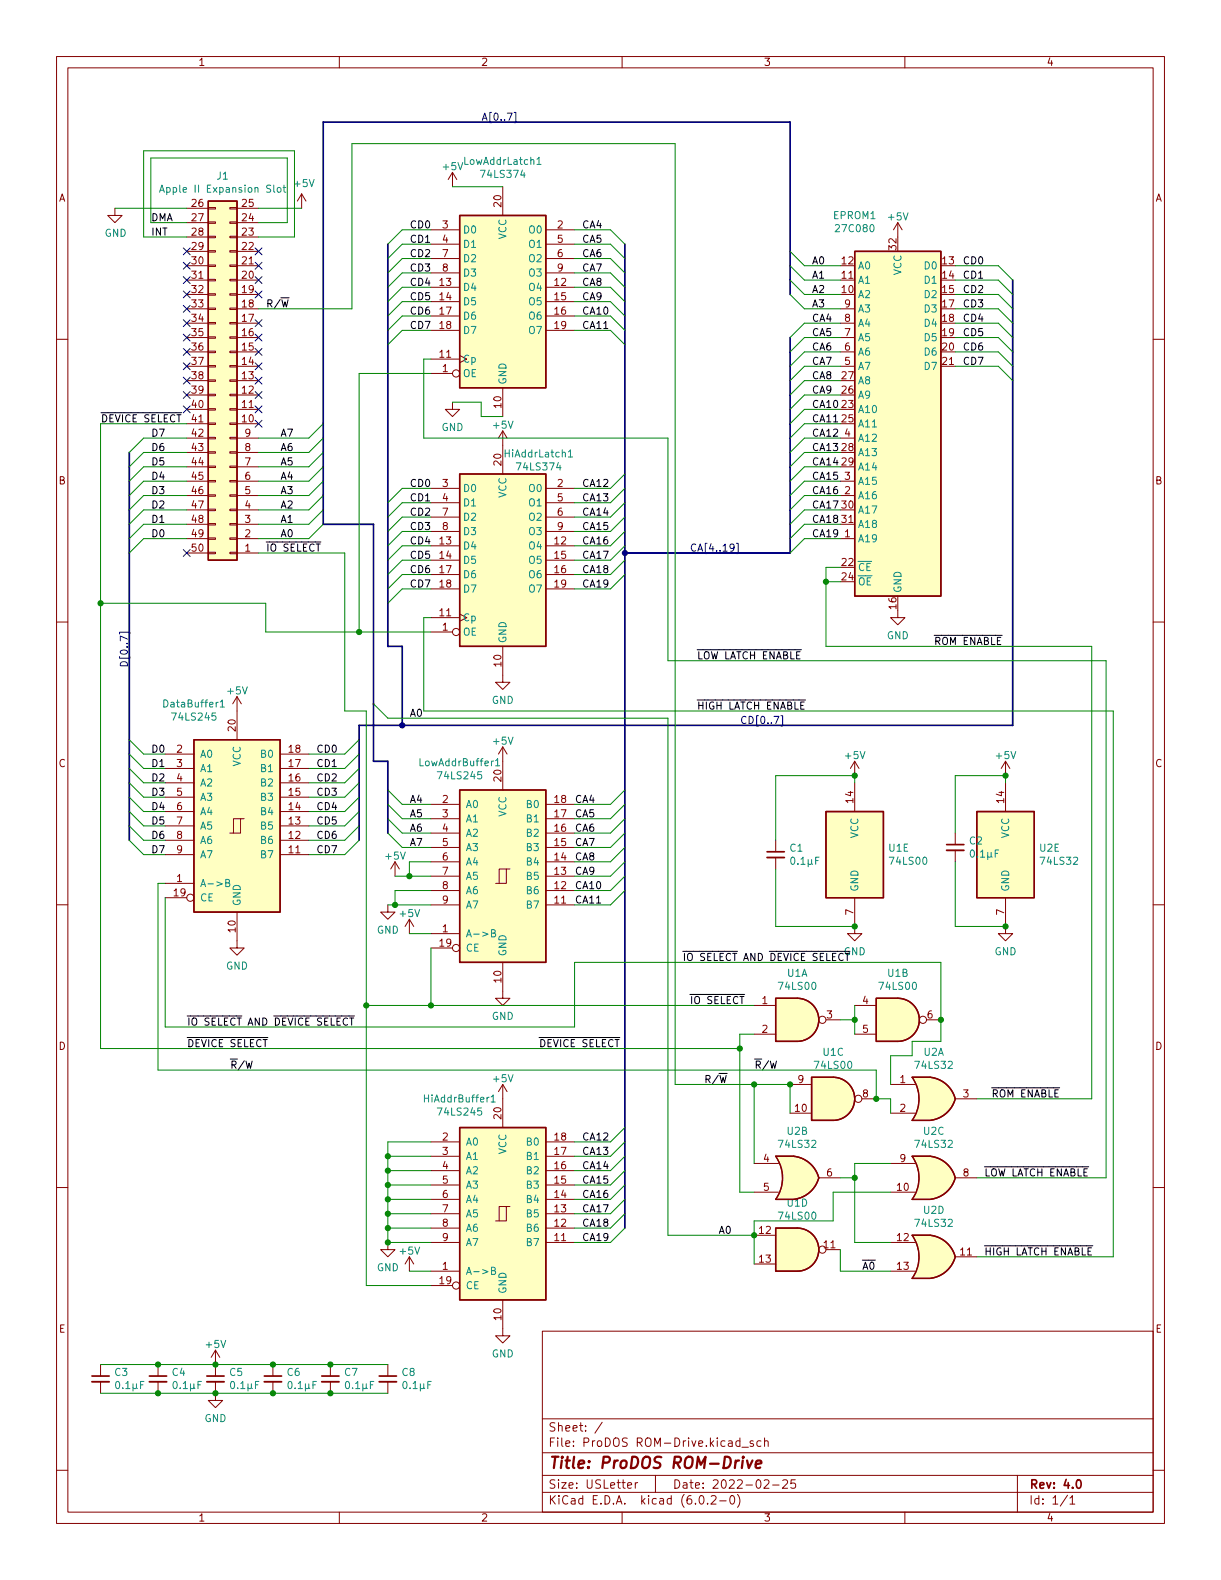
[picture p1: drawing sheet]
<svg xmlns="http://www.w3.org/2000/svg" width="216mm" height="279mm" viewBox="0 0 216 279" stroke-linecap="round" stroke-linejoin="round" font-family="sans-serif">
<g fill="none" stroke="#840000" stroke-width=".18">
<path d="M10 10h195.9v259.4h-195.9zM12 12h191.9v255.4h-191.9zM60 10v2M110 10v2M160 10v2M20.3 36.8v1.3h1.3l-1.3 1.3-1.3-1.3h1.3M33 39.4h3.8M33 36.8h3.8M36.8 36.7h1.3v.3h-1.3zM36.8 39.2h1.3v.3h-1.3zM40.6 36.7h1.3v.3h-1.3zM40.6 39.2h1.3v.3h-1.3z"/>
<path d="M41.9 39.4h3.8M41.9 36.8h3.8M53.3 34.3l-.7 1.3M53.3 34.3v2.5M53.3 34.3l.8 1.3M80 30.5l-.8 1.3M80 30.5v2.5M80 30.5l.8 1.3M88.9 33v5.1M158.7 39.4l-.7 1.2M158.7 39.4v2.5M158.7 39.4l.8 1.2"/>
<path d="M10 60h2M33 59.7h3.8M33 57.2h3.8M33 54.6h3.8M33 52.1h3.8M33 49.5h3.8M33 47h3.8M33 44.5h3.8M33 41.9h3.8M36.8 41.8h1.3v.2h-1.3zM36.8 44.3h1.3v.3h-1.3zM36.8 46.9h1.3v.2h-1.3z"/>
<path d="M36.8 49.4h1.3v.3h-1.3zM36.8 51.9h1.3v.3h-1.3zM36.8 54.5h1.3v.2h-1.3zM36.8 57h1.3v.3h-1.3zM36.8 59.6h1.3v.2h-1.3zM40.6 41.8h1.3v.2h-1.3zM40.6 44.3h1.3v.3h-1.3zM40.6 46.9h1.3v.2h-1.3zM40.6 49.4h1.3v.3h-1.3zM40.6 51.9h1.3v.3h-1.3zM40.6 54.5h1.3v.2h-1.3zM40.6 57h1.3v.3h-1.3z"/>
<path d="M40.6 59.6h1.3v.2h-1.3zM41.9 59.7h3.8M41.9 57.2h3.8M41.9 54.6h3.8M41.9 52.1h3.8M41.9 49.5h3.8M41.9 47h3.8M41.9 44.5h3.8M41.9 41.9h3.8M76.2 50.8h5.1M76.2 53.3h5.1M76.2 55.9h5.1"/>
<path d="M76.2 58.4h5.1M76.2 40.6h5.1M76.2 43.2h5.1M76.2 45.7h5.1M76.2 48.3h5.1M96.5 50.8h5.1M96.5 53.3h5.1M96.5 55.9h5.1M96.5 58.4h5.1M96.5 40.6h5.1M96.5 43.2h5.1M96.5 45.7h5.1"/>
<path d="M96.5 48.3h5.1M148.6 59.7h2.5M148.6 57.2h2.5M148.6 54.6h2.5M148.6 49.5h2.5M203.9 60h2M33 74.9h3.8M33 72.4h3.8M33 69.9h3.8M33 67.3h3.8M33 64.8h3.8M33 62.2h3.8"/>
<path d="M33 77.5h3.8M36.8 62.1h1.3v.3h-1.3zM36.8 64.6h1.3v.3h-1.3zM36.8 67.2h1.3v.2h-1.3zM36.8 69.7h1.3v.3h-1.3zM36.8 72.3h1.3v.2h-1.3zM36.8 74.8h1.3v.3h-1.3zM36.8 77.3h1.3v.3h-1.3zM36.8 79.9h1.3v.2h-1.3zM40.6 62.1h1.3v.3h-1.3zM40.6 64.6h1.3v.3h-1.3zM40.6 67.2h1.3v.2h-1.3z"/>
<path d="M40.6 69.7h1.3v.3h-1.3zM40.6 72.3h1.3v.2h-1.3zM40.6 74.8h1.3v.3h-1.3zM40.6 77.3h1.3v.3h-1.3zM40.6 79.9h1.3v.2h-1.3zM41.9 74.9h3.8M41.9 72.4h3.8M41.9 69.9h3.8M41.9 67.3h3.8M41.9 64.8h3.8M41.9 62.2h3.8M41.9 77.5h3.8"/>
<path d="M76.2 66h3.8M76.2 63.5h5.1M80 71.1v1.3h1.3l-1.3 1.3-1.3-1.3h1.3M88.9 76.2l-.8 1.3M88.9 68.6v5.1M88.9 76.2v7.6M88.9 76.2l.8 1.3M148.6 64.8h2.5M148.6 62.2h2.5M148.6 77.5h2.5M166.4 64.8h2.5M33 97.8h3.8"/>
<path d="M33 95.3h3.8M33 92.7h3.8M33 90.2h3.8M33 80h3.8M33 82.6h3.8M33 85.1h3.8M33 87.6h3.8M36.8 82.4h1.3v.3h-1.3zM36.8 85h1.3v.2h-1.3zM36.8 87.5h1.3v.3h-1.3zM36.8 90h1.3v.3h-1.3zM36.8 92.6h1.3v.2h-1.3z"/>
<path d="M36.8 95.1h1.3v.3h-1.3zM36.8 97.7h1.3v.2h-1.3zM40.6 82.4h1.3v.3h-1.3zM40.6 85h1.3v.2h-1.3zM40.6 87.5h1.3v.3h-1.3zM40.6 90h1.3v.3h-1.3zM40.6 92.6h1.3v.2h-1.3zM40.6 95.1h1.3v.3h-1.3zM40.6 97.7h1.3v.2h-1.3zM41.9 97.8h3.8M41.9 95.3h3.8M41.9 92.7h3.8"/>
<path d="M41.9 90.2h3.8M41.9 80h3.8M41.9 82.6h3.8M41.9 85.1h3.8M41.9 87.6h3.8M76.2 96.5h5.1M76.2 99.1h5.1M76.2 86.4h5.1M76.2 88.9h5.1M76.2 91.4h5.1M76.2 94h5.1M96.5 96.5h5.1"/>
<path d="M96.5 99.1h5.1M96.5 86.4h5.1M96.5 88.9h5.1M96.5 91.4h5.1M96.5 94h5.1M148.6 95.3h2.5M148.6 92.7h2.5M148.6 85.1h2.5M148.6 87.6h2.5M10 110h2M76.2 111.8h3.8M76.2 109.2h5.1"/>
<path d="M76.2 101.6h5.1M76.2 104.1h5.1M88.9 114.3v6.4h1.3l-1.3 1.2-1.3-1.2h1.3M96.5 101.6h5.1M96.5 104.1h5.1M158.7 108v1.2h1.3l-1.3 1.3-1.2-1.3h1.2M203.9 110h2M29.2 138.4h5.1M29.2 135.9h5.1M29.2 133.4h5.1M41.9 123.2l-.8 1.3M41.9 123.2v7.6"/>
<path d="M41.9 123.2l.8 1.3M49.5 138.4h5.1M49.5 135.9h5.1M49.5 133.4h5.1M88.9 132.1v7.6M88.9 132.1l-.8 1.3M88.9 132.1l.8 1.3M151.1 134.6l-.7 1.3M151.1 134.6v2.6M151.1 138.4v5.1M151.1 134.6l.8 1.3M177.8 134.6v2.6"/>
<path d="M177.8 138.4v5.1M177.8 134.6l-.8 1.3M177.8 134.6l.8 1.3M10 160h2M29.2 156.2h5.1M29.2 151.1h5.1M29.2 148.6h5.1M29.2 146.1h5.1M29.2 143.5h5.1M29.2 141h5.1M29.2 158.8h3.8M42.5 144.8h-1.2v2.5"/>
<path d="M43.2 144.8h-.7v2.5h-1.9M49.5 151.1h5.1M49.5 148.6h5.1M49.5 146.1h5.1M49.5 143.5h5.1M49.5 141h5.1M69.8 152.4l-.7 1.3M69.8 152.4v2.5M69.8 152.4l.8 1.3M76.2 157.5h5.1M76.2 154.9h5.1M76.2 152.4h5.1"/>
<path d="M76.2 149.9h5.1M76.2 147.3h5.1M76.2 144.8h5.1M76.2 142.2h5.1M89.5 153.7h-1.2v2.5M90.2 153.7h-.7v2.5h-1.9M96.5 157.5h5.1M96.5 154.9h5.1M96.5 152.4h5.1M96.5 149.9h5.1M96.5 147.3h5.1M96.5 144.8h5.1"/>
<path d="M96.5 142.2h5.1M137.2 148.6v2M137.2 151.6v2.1M151.1 158.8v6.3h1.3l-1.3 1.3-1.2-1.3h1.2M168.9 147.3v2.1M168.9 150.4v2M177.8 158.8v6.3h1.3l-1.3 1.3-1.3-1.3h1.3M203.9 160h2M41.9 161.3v6.3h1.3l-1.3 1.3-1.3-1.3h1.3M68.6 160v1.3h1.2l-1.2 1.3-1.3-1.3h1.3M72.4 162.6l-.8 1.2M72.4 162.6v2.5"/>
<path d="M72.4 162.6l.8 1.2M76.2 165.1h5.1M76.2 160h5.1M76.2 167.6h3.8M88.9 170.2v6.3h1.3l-1.3 1.3-1.3-1.3h1.3M96.5 160h5.1M133.3 177.8h3.9M151.1 177.8h3.8M88.9 191.8v7.6M88.9 191.8l-.8 1.2M88.9 191.8l.8 1.2M133.3 182.9h3.9"/>
<path d="M139.7 196.9h3.8M139.7 191.8h3.8M146 180.3h2.6M151.1 182.9h3.8M152.4 194.3h2.5M157.5 196.9h4.3M157.5 191.8h4.3M163.8 180.3h2.6M164.5 190.5h-3.2a6.6 6.6 0 0 1 0 7.6h3.2M168.9 194.3h3.8M10 210h2M68.6 219.7v1.3h1.2l-1.2 1.3-1.3-1.3h1.3"/>
<path d="M76.2 219.7h5.1M76.2 217.2h5.1M76.2 214.6h5.1M76.2 212.1h5.1M76.2 209.6h5.1M76.2 207h5.1M76.2 204.5h5.1M76.2 201.9h5.1M89.5 213.4h-1.2v2.5M90.2 213.4h-.7v2.5h-1.9M96.5 219.7h5.1M96.5 217.2h5.1"/>
<path d="M96.5 214.6h5.1M96.5 212.1h5.1M96.5 209.6h5.1M96.5 207h5.1M96.5 204.5h5.1M96.5 201.9h5.1M133.3 218.4h3.9M133.3 205.7h4.4M133.3 210.8h4.4M140.3 204.5h-3.1a6.6 6.6 0 0 1 0 7.6h3.1M144.8 208.3h3.8M157.5 219.7h4.3"/>
<path d="M157.5 205.7h4.3M157.5 210.8h4.3M164.5 218.4h-3.2a6.6 6.6 0 0 1 0 7.7h3.2M164.5 204.5h-3.2a6.6 6.6 0 0 1 0 7.6h3.2M168.9 208.3h3.8M203.9 210h2M38.1 238.8v4.5M38.1 238.8l-.8 1.2M38.1 238.8l.8 1.2M72.4 222.3v2.5M72.4 222.3l-.8 1.2M72.4 222.3l.8 1.2"/>
<path d="M76.2 224.8h5.1M76.2 227.3h3.8M88.9 229.9v6.3h1.3l-1.3 1.3-1.3-1.3h1.3M95.9 235.4h108v32h-108zM133.3 223.5h3.9M146 221h2.6M157.5 224.8h4.3M168.9 222.3h3.8M10 260h2M17.8 241.3v2M17.8 244.3v2.1M27.9 241.3v2"/>
<path d="M27.9 244.3v2.1M38.1 244.3v3.4h1.3l-1.3 1.2-1.3-1.2h1.3M48.3 241.3v2M48.3 244.3v2.1M58.4 241.3v2M58.4 244.3v2.1M68.6 241.3v2M68.6 244.3v2.1M95.9 256.9h108M95.9 250.9h108M106.5 251.5l-1.3 1.9M130.8 254.9l-.4-.1-.3 .3v.4l.2 .2h.5"/>
<path d="M130.8 254.3v1.5M131.2 255.9h1.1M133.2 254.9l-.4-.1-.2 .2 .1 .2 .5 .2v.3h-.6M134.5 254.9l-.4-.1-.3 .3v.4l.2 .2h.5M135.2 254.9l.2-.1 .4 .1v.9M135.2 254.3v1.5M203.9 260h2M60 267.4v2M95.9 263.9h108M95.9 260.9h108M110 267.4v2M111 262.7l.7-.2-.1-.3h-.4l-.2 .2v.7h.6"/>
<path d="M112.3 262.2v1M112.8 262.2h-.3l-.2 .3M115.9 260.9v3M123.8 264.5h.2a.81 .81 0 0 1 .6 .6 .81 .81 0 0 1-.3 .8l-.2 .1a.81 .81 0 0 1-.6-.6 .81 .81 0 0 1 .3-.9zM125.1 265.8v.2M125.8 264.6l.5-.1 .2 .1 .1 .3-.9 1.1h.9M127.3 265.4h1.1M129.3 264.5h.1a.81 .81 0 0 1 .6 .6 .81 .81 0 0 1-.3 .8l-.2 .1a.81 .81 0 0 1-.5-.6 .81 .81 0 0 1 .3-.9zM130.4 264.3a1.72 1.72 0 0 1 0 2.2M135.1 261.8l.6-.1 .2 .1 .1 .3-1 1.1h1M136.6 262.6h1.2M138.4 261.8l.6-.1 .2 .1 .1 .3-1 1.1h1"/>
<path d="M140.6 261.7h-.7l-.1 .7 .2-.2 .5 .1 .2 .2-.1 .5-.2 .2-.6-.2M160 267.4v2M179.9 260.9v6.5M188.8 264.4l-1.3 1.9M189.2 264.9l.4-.4v1.5M189.2 266h.8"/>
<circle cx="80.6" cy="66" r=".63"/>
<circle cx="80.6" cy="111.8" r=".63"/>
<circle cx="33.7" cy="158.7" r=".63"/>
<circle cx="80.6" cy="167.6" r=".63"/>
<circle cx="145.4" cy="180.3" r=".63"/>
<circle cx="151.8" cy="194.3" r=".63"/>
<circle cx="163.2" cy="180.3" r=".63"/>
<circle cx="80.6" cy="227.3" r=".63"/>
<circle cx="145.4" cy="221" r=".63"/>
</g>
<path d="M135.6 150.6h3.1M167.4 149.4h3M16.3 243.3h3M26.4 243.3h3.1M36.6 243.3h3M46.7 243.3h3.1M56.9 243.3h3M67.1 243.3h3M190.5 261.8l.2-.1a.81 .81 0 0 1 .6 .6 .81 .81 0 0 1-.3 .8l-.2 .1a.81 .81 0 0 1-.3-1.4z" fill="none" stroke="#840000" stroke-width=".3"/>
<path d="M131.3 258.3l-.1 1.3M131.4 257.6l-.1 .1 .1 .1 .1-.1-.1-.1v.2M132.1 258.3l.3 1.3 .7-1.3M133.6 258.9l1-.2v-.3l-.2-.1-.6 .1-.2 .9 .2 .3 .6-.1" fill="none" stroke="#840000" stroke-width=".4"/>
<g fill="#ffffc2" stroke="#ffffc2" stroke-width=".18">
<path d="M163.9 220.9l5 1.4a5.2 5.2 0 0 1-4.4 3.8z"/>
<path d="M161.3 226.1h3.2z"/>
<path d="M161.3 218.4h3.2z"/>
<path d="M161.3 218.4h3.2v7.7h-3.2a6.7 6.7 0 0 0 0-7.7z"/>
<path d="M164.5 218.4a5.1 5.1 0 0 1 4.4 3.8l-5 1.4z"/>
<path d="M141 217.2a3.8 3.8 0 0 1 3.8 3.8 3.8 3.8 0 0 1-3.8 3.8z"/>
<path d="M137.2 217.2h3.8v7.6h-3.8z"/>
<path d="M36.8 35.6h5.1v63.5h-5.1z"/>
<path d="M81.3 38.1h15.2v30.5h-15.2z"/>
<path d="M151.1 44.5h15.3v60.9h-15.3z"/>
<path d="M139.8 206.9l5 1.4a5.2 5.2 0 0 1-4.4 3.8z"/>
<path d="M137.2 212.1h3.1z"/>
<path d="M137.2 204.5h3.1z"/>
<path d="M137.2 204.5h3.1v7.6h-3.1a6.7 6.7 0 0 0 0-7.6z"/>
<path d="M140.4 204.5a5.1 5.1 0 0 1 4.4 3.8l-5 1.3z"/>
<path d="M81.3 139.7h15.2v30.5h-15.2z"/>
<path d="M81.3 199.4h15.2v30.5h-15.2z"/>
<path d="M147.3 190.5a3.8 3.8 0 0 1 3.8 3.8 3.8 3.8 0 0 1-3.8 3.8z"/>
<path d="M143.5 190.5h3.8v7.6h-3.8z"/>
<path d="M141 176.5a3.8 3.8 0 0 1 3.8 3.8 3.8 3.8 0 0 1-3.8 3.9z"/>
<path d="M137.2 176.5h3.8v7.7h-3.8z"/>
<path d="M158.8 176.5a3.8 3.8 0 0 1 3.8 3.8 3.8 3.8 0 0 1-3.8 3.9z"/>
<path d="M154.9 176.5h3.8v7.7h-3.8z"/>
<path d="M81.3 83.8h15.2v30.5h-15.2z"/>
<path d="M34.3 130.8h15.2v30.5h-15.2z"/>
<path d="M172.7 143.5h10.2v15.3h-10.2z"/>
<path d="M163.9 193l5 1.3a5.2 5.2 0 0 1-4.4 3.8z"/>
<path d="M161.3 198.1h3.2z"/>
<path d="M161.3 190.5h3.2z"/>
<path d="M161.3 190.5h3.2v7.6h-3.2a6.7 6.7 0 0 0 0-7.6z"/>
<path d="M164.5 190.5a5.1 5.1 0 0 1 4.4 3.8l-5 1.3z"/>
<path d="M163.9 206.9l5 1.4a5.2 5.2 0 0 1-4.4 3.8z"/>
<path d="M161.3 212.1h3.2z"/>
<path d="M161.3 204.5h3.2z"/>
<path d="M161.3 204.5h3.2v7.6h-3.2a6.7 6.7 0 0 0 0-7.6z"/>
<path d="M164.5 204.5a5.1 5.1 0 0 1 4.4 3.8l-5 1.3z"/>
<path d="M146 143.5h10.2v15.3h-10.2z"/>
</g>
<g fill="none" stroke="#840000" stroke-width=".25">
<path d="M36.8 35.6h5.1v63.5h-5.1zM81.3 38.1h15.2v30.5h-15.2zM151.1 44.5h15.3v60.9h-15.3zM81.3 83.8h15.2v30.5h-15.2zM34.3 130.8h15.2v30.5h-15.2zM81.3 139.7h15.2v30.5h-15.2zM146 143.5h10.2v15.3h-10.2zM172.7 143.5h10.2v15.3h-10.2zM137.2 176.5h3.8a3.8 3.8 0 0 1 3.8 3.8 3.8 3.8 0 0 1-3.8 3.9h-3.8zM154.9 176.5h3.9a3.8 3.8 0 0 1 3.8 3.8 3.8 3.8 0 0 1-3.8 3.9h-3.9zM81.3 199.4h15.2v30.5h-15.2zM143.5 190.5h3.8a3.8 3.8 0 0 1 3.8 3.8 3.8 3.8 0 0 1-3.8 3.8h-3.8z"/>
<path d="M164.5 190.5h-3.2a6.6 6.6 0 0 1 0 7.6h3.2M164.5 190.5a5.1 5.1 0 0 1 4.4 3.8 5.2 5.2 0 0 1-4.4 3.8M137.2 217.2h3.8a3.8 3.8 0 0 1 3.8 3.8 3.8 3.8 0 0 1-3.8 3.8h-3.8zM137.2 204.5h3.2a5.1 5.1 0 0 1 4.4 3.8 5.2 5.2 0 0 1-4.4 3.8h-3.2a6.6 6.6 0 0 0 0-7.6M161.3 218.4h3.2M161.3 204.5h3.2M161.3 218.4a6.6 6.6 0 0 1 0 7.7h3.2M161.3 204.5a6.6 6.6 0 0 1 0 7.6h3.2M164.5 218.4a5.1 5.1 0 0 1 4.4 3.9 5.2 5.2 0 0 1-4.4 3.8M164.5 204.5a5.1 5.1 0 0 1 4.4 3.8 5.2 5.2 0 0 1-4.4 3.8"/>
</g>
<g fill="none" stroke="#008484" stroke-width=".18">
<path d="M28.2 34l.4-1.3 .5 1.3M28.3 33.6h.6M48.4 32.7v1.1l.2 .2M49.1 33.3l.2-.1 .3 .1 .1 .5-.1 .1-.3 .1-.2-.1zM50 33.2h.5M50.2 32.7v1.1l.3 .2M94.9 28.2l.4-.4v1.3M94.9 29.1h.8M100.5 79.9l.4-.4v1.3M100.5 80.8h.7M38.9 124.1l.4-.3v1.2M38.9 125h.8"/>
<path d="M87.6 134.5l.4-.3v1.2M87.6 135.4h.8M39.9 156.1h.6l.1-.2-.1-.3-.6-.1v1.3h.5l.2-.1v-.3l-.3-.3M139.9 151.7l.2-.1a.68 .68 0 0 1 .5 .6 .68 .68 0 0 1-.5 .6l-.2-.1-.1-.3zM141.1 152.7v.1M141.6 151.9l.4-.3v1.2M141.6 152.8h.8M142.9 152v1.3M143.5 152.7l.2 .1M143.5 152l-.1 .8h-.3l-.2-.1M144.2 152.2h.5M144.8 151.6h-.6v1.2"/>
<path d="M171.7 150.4l.2-.1a.68 .68 0 0 1 .4 .6 .68 .68 0 0 1-.4 .7l-.2-.1-.1-.4zM172.8 151.5v.1M173.4 150.7l.3-.4v1.3M173.4 151.6h.7M174.7 150.7v1.3M175.3 151.4l.1 .2M175.3 150.7l-.1 .8-.4 .1-.1-.2M176 150.9h.4M176.6 150.3h-.6v1.3M86.9 165l.6-.1 .1-.1-.1-.3-.6-.1v1.3h.5l.2-.1v-.3l-.3-.3M86.8 194l.4-.4v1.3M86.8 194.9h.8"/>
<path d="M86.9 224.7l.6-.1 .1-.1-.1-.3-.6-.1v1.3h.5l.2-.2v-.3l-.3-.2M20.6 244.4l.1-.1a.68 .68 0 0 1 .5 .6 .68 .68 0 0 1-.5 .7l-.1-.2-.2-.3zM21.7 245.4v.2M22.3 244.7l.3-.4v1.3M22.3 245.6h.7M23.5 244.7v1.3M24.1 245.4l.2 .2M24.1 244.7v.8l-.4 .1-.2-.2M24.9 244.9h.4M25.5 244.3h-.6v1.3M30.7 244.4l.2-.1a.68 .68 0 0 1 .4 .6 .68 .68 0 0 1-.4 .7l-.2-.2-.1-.3zM31.9 245.4v.2"/>
<path d="M32.4 244.7l.4-.4v1.3M32.4 245.6h.7M33.7 244.7v1.3M34.3 245.4l.2 .2M34.3 244.7l-.1 .8-.3 .1-.2-.2M35 244.9h.4M35.6 244.3h-.6v1.3M40.9 244.4l.2-.1a.68 .68 0 0 1 .4 .6 .68 .68 0 0 1-.4 .7l-.2-.2-.1-.3zM42 245.4v.2M42.6 244.7l.3-.4v1.3M42.6 245.6h.7M43.8 244.7v1.3"/>
<path d="M44.4 245.4l.2 .2M44.4 244.7v.8l-.4 .1-.2-.2M45.2 244.9h.4M45.8 244.3h-.6v1.3M51 244.4l.2-.1a.68 .68 0 0 1 .5 .6 .68 .68 0 0 1-.5 .7l-.2-.2-.1-.3zM52.2 245.4v.2M52.7 244.7l.4-.4v1.3M52.7 245.6h.8M54 244.7v1.3M54.6 245.4l.2 .2M54.6 244.7l-.1 .8-.3 .1-.2-.2M55.3 244.9h.5"/>
<path d="M55.9 244.3h-.6v1.3M61.2 244.4l.2-.1a.68 .68 0 0 1 .4 .6 .68 .68 0 0 1-.4 .7l-.2-.2-.1-.3zM62.3 245.4v.2M62.9 244.7l.4-.4v1.3M62.9 245.6h.7M64.2 244.7v1.3M64.8 245.4l.1 .2M64.8 244.7l-.1 .8-.4 .1-.1-.2M65.5 244.9h.4M66.1 244.3h-.6v1.3M71.4 244.4l.1-.1a.68 .68 0 0 1 .5 .6 .68 .68 0 0 1-.5 .7l-.1-.2-.2-.3zM72.5 245.4v.2"/>
<path d="M73.1 244.7l.3-.4v1.3M73.1 245.6h.7M74.3 244.7v1.3M74.9 245.4l.2 .2M74.9 244.7v.8l-.4 .1-.2-.2M75.7 244.9h.4M76.3 244.3h-.6v1.3"/>
</g>
<path d="M135.6 151.6h3.1M167.4 150.4h3M16.3 244.3h3M26.4 244.3h3.1M36.6 244.3h3M46.7 244.3h3.1M56.9 244.3h3M67.1 244.3h3" fill="none" stroke="#840000" stroke-width=".33"/>
<g fill="none" stroke="#000084" stroke-width=".18">
<path d="M90.9 19.9h.3v1.8h-.3M32.4 43.8l1.2 1.3M32.4 46.4l1.2 1.2M32.4 48.9l1.2 1.2M32.4 51.5l1.2 1.2M32.4 59.1l1.2 1.2M32.4 54l1.2 1.2M32.4 56.5l1.2 1.3M33.6 43.8l-1.2 1.3M33.6 46.4l-1.2 1.2M33.6 48.9l-1.2 1.2M33.6 51.5l-1.2 1.2"/>
<path d="M33.6 56.5l-1.2 1.3M33.6 54l-1.2 1.2M33.6 59.1l-1.2 1.2M45.1 56.5l1.2 1.3M45.1 43.8l1.2 1.3M45.1 59.1l1.2 1.2M45.1 51.5l1.2 1.2M45.1 48.9l1.2 1.2M45.1 46.4l1.2 1.2M46.3 56.5l-1.2 1.3M46.3 43.8l-1.2 1.3M46.3 59.1l-1.2 1.2"/>
<path d="M46.3 46.4l-1.2 1.2M46.3 48.9l-1.2 1.2M46.3 51.5l-1.2 1.2M32.4 71.8l1.2 1.2M32.4 69.2l1.2 1.3M32.4 61.6l1.2 1.2M32.4 64.2l1.2 1.2M32.4 66.7l1.2 1.2M33.6 69.2l-1.2 1.3M33.6 71.8l-1.2 1.2M33.6 61.6l-1.2 1.2M33.6 64.2l-1.2 1.2"/>
<path d="M33.6 66.7l-1.2 1.2M45.1 64.2l1.2 1.2M45.1 66.7l1.2 1.2M45.1 69.2l1.2 1.3M45.1 71.8l1.2 1.2M45.1 74.3l1.2 1.2M45.1 61.6l1.2 1.2M46.3 66.7l-1.2 1.2M46.3 69.2l-1.2 1.3M46.3 71.8l-1.2 1.2M46.3 74.3l-1.2 1.2M46.3 61.6l-1.2 1.2"/>
<path d="M46.3 64.2l-1.2 1.2M32.4 97.2l1.2 1.2M33.6 97.2l-1.2 1.2M130.2 96.1h.3v1.8h-.3M21.1 112.1v-.3h1.9v.3M138.1 126.6h.3v1.8h-.3"/>
</g>
<path d="M68.6 43.2v71.1h2.5v14M110.5 43.2v174M139.7 52.1v-30.5h-82.6v71.1h8.9v41.9h2.6v12.7M139.7 59.7v38.1h-29.2M179.1 49.5v78.8h-115.6v20.3M22.9 80v68.6" fill="none" stroke="#000084" stroke-width=".3"/>
<g fill="none" stroke="#008400" stroke-width=".18">
<path d="M20.3 36.8h12.7M33 39.4h-6.3v-11.5h24.1v11.5h-5.1M45.7 36.8h7.6M80 33h8.9M33 41.9h-7.6v-15.2h26.7v15.2h-6.4M45.7 54.6h16.5v-29.2h57.2v166.4h20.3v5.1M76.2 55.9h-5.1l-2.5 2.5M76.2 50.8h-5.1l-2.5 2.5M76.2 53.3h-5.1l-2.5 2.6M76.2 45.7h-5.1l-2.5 2.6M76.2 40.6h-5.1l-2.5 2.6M76.2 43.2h-5.1l-2.5 2.5"/>
<path d="M76.2 58.4h-5.1l-2.5 2.6M76.2 48.3h-5.1l-2.5 2.5M101.6 55.9h6.3l2.6 2.5M101.6 50.8h6.3l2.6 2.5M101.6 53.3h6.3l2.6 2.6M101.6 45.7h6.3l2.6 2.6M101.6 40.6h6.3l2.6 2.6M101.6 43.2h6.3l2.6 2.5M101.6 58.4h6.3l2.6 2.6M101.6 48.3h6.3l2.6 2.5M139.7 52.1l2.5 2.5h6.4M139.7 47l2.5 2.5h6.4"/>
<path d="M139.7 49.5l2.5 2.6h6.4M139.7 44.5l2.5 2.5h6.4M148.6 57.2h-6.4l-2.5 2.5M148.6 59.7h-6.4l-2.5 2.5M168.9 54.6h7.6l2.6 2.6M168.9 57.2h7.6l2.6 2.5M168.9 49.5h7.6l2.6 2.6M168.9 52.1h7.6l2.6 2.5M168.9 47h7.6l2.6 2.5M168.9 59.7h7.6l2.6 2.5M33 77.5h-7.6l-2.5 2.5M33 74.9h-15.2v110.5h113"/>
<path d="M57.1 77.5l-2.5 2.5h-8.9M57.1 74.9l-2.5 2.6h-8.9M76.2 63.5h-1.3v14h43.2v39.3h77.5v91.5h-22.9M76.2 66h-12.7v45.8M80 71.1h5.1v2.6h3.8M148.6 64.8h-6.4l-2.5 2.5M148.6 62.2h-6.4l-2.5 2.6M148.6 67.3h-6.4l-2.5 2.6M148.6 77.5h-6.4l-2.5 2.5M148.6 74.9h-6.4l-2.5 2.6M148.6 69.9h-6.4l-2.5 2.5M148.6 72.4h-6.4l-2.5 2.5"/>
<path d="M168.9 64.8h7.6l2.6 2.5M168.9 62.2h7.6l2.6 2.6M33 85.1h-7.6l-2.5 2.5M33 95.3h-7.6l-2.5 2.5M33 92.7h-7.6l-2.5 2.6M33 80h-7.6l-2.5 2.6M33 82.6h-7.6l-2.5 2.5M33 90.2h-7.6l-2.5 2.5M33 87.6h-7.6l-2.5 2.6M45.7 97.8h15.3v27.9h3.8v101.6h11.4M57.1 82.6l-2.5 2.5h-8.9M57.1 92.7l-2.5 2.6h-8.9"/>
<path d="M57.1 90.2l-2.5 2.5h-8.9M57.1 80l-2.5 2.6h-8.9M57.1 87.6l-2.5 2.6h-8.9M57.1 85.1l-2.5 2.5h-8.9M76.2 88.9h-5.1l-2.5 2.5M76.2 99.1h-5.1l-2.5 2.5M76.2 96.5h-5.1l-2.5 2.6M76.2 94h-5.1l-2.5 2.5M76.2 91.4h-5.1l-2.5 2.6M76.2 86.4h-5.1l-2.5 2.5M110.5 86.4l-2.6 2.5h-6.3M110.5 96.5l-2.6 2.6h-6.3"/>
<path d="M110.5 94l-2.6 2.5h-6.3M110.5 91.4l-2.6 2.6h-6.3M110.5 88.9l-2.6 2.5h-6.3M110.5 99.1l-2.6 2.5h-6.3M110.5 83.8l-2.6 2.6h-6.3M148.6 85.1h-6.4l-2.5 2.5M148.6 95.3h-6.4l-2.5 2.5M148.6 92.7h-6.4l-2.5 2.6M148.6 80h-6.4l-2.5 2.6M148.6 82.6h-6.4l-2.5 2.5M148.6 90.2h-6.4l-2.5 2.5M148.6 87.6h-6.4l-2.5 2.6"/>
<path d="M17.8 106.7h29.2v5.1h29.2M76.2 109.2h-1.3v16.5h121.9v96.6h-24.1M76.2 101.6h-5.1l-2.5 2.5M76.2 104.1h-5.1l-2.5 2.6M110.5 101.6l-2.6 2.5h-6.3M146 102.9h2.6M148.6 100.3h-2.6v14h47v80h-20.3M22.9 138.4l2.5 2.6h3.8M22.9 135.9l2.5 2.5h3.8M22.9 133.4l2.5 2.5h3.8M22.9 130.8l2.5 2.6h3.8M63.5 138.4l-2.5 2.6h-6.4"/>
<path d="M63.5 135.9l-2.5 2.5h-6.4M63.5 133.4l-2.5 2.5h-6.4M63.5 130.8l-2.5 2.6h-6.4M66 124.5l2.6 2.5h49.5v91.4h15.2M68.6 139.7l2.5 2.5h5.1M110.5 139.7l-2.6 2.5h-6.3M151.1 138.4v-1.2h-13.9v11.4M177.8 138.4v-1.2h-8.9v10.1M22.9 141l2.5 2.5h3.8M22.9 143.5l2.5 2.6h3.8M22.9 146.1l2.5 2.5h3.8M22.9 148.6l2.5 2.5h3.8"/>
<path d="M29.2 158.8v22.8h72.4v-11.4h64.8v14h-5.1v2.5h-3.8v5.1M29.2 156.2h-1.3v33h127v5.1h2.6v2.6M63.5 141l-2.5 2.5h-6.4M63.5 143.5l-2.5 2.6h-6.4M63.5 146.1l-2.5 2.5h-6.4M63.5 148.6l-2.5 2.5h-6.4M68.6 144.8l2.5 2.5h5.1M68.6 142.2l2.5 2.6h5.1M68.6 147.3l2.5 2.6h5.1M69.8 154.9h6.4M76.2 152.4h-3.8v2.5M76.2 157.5h-6.4v2.5"/>
<path d="M110.5 144.8l-2.6 2.5h-6.3M110.5 142.2l-2.6 2.6h-6.3M110.5 147.3l-2.6 2.6h-6.3M110.5 154.9l-2.6 2.6h-6.3M110.5 152.4l-2.6 2.5h-6.3M110.5 149.9l-2.6 2.5h-6.3M110.5 157.5l-2.6 2.5h-6.3M137.2 153.7v10.1h13.9M168.9 152.4v11.4h8.9M64.8 177.8h68.5M68.6 160h7.6M72.4 165.1h3.8"/>
<path d="M76.2 167.6v10.2M151.1 177.8v5.1M110.5 199.4l-2.6 2.5h-6.3M133.3 191.8v13.9M133.3 182.9h-2.5v27.9h2.5M148.6 180.3h2.5M68.6 207h7.6M68.6 204.5h7.6M68.6 217.2h7.6M68.6 212.1h7.6M68.6 214.6h7.6M68.6 209.6h7.6"/>
<path d="M76.2 201.9h-7.6v17.8h7.6M110.5 204.5l-2.6 2.5h-6.3M110.5 217.2l-2.6 2.5h-6.3M110.5 201.9l-2.6 2.6h-6.3M110.5 214.6l-2.6 2.6h-6.3M110.5 209.6l-2.6 2.5h-6.3M110.5 212.1l-2.6 2.5h-6.3M110.5 207l-2.6 2.6h-6.3M148.6 208.3h2.5M157.5 205.7h-6.4v14h6.4M157.5 210.8h-10.2v5.1h-14v7.6M72.4 224.8h3.8"/>
<path d="M148.6 221v3.8h8.9M17.8 246.4h50.8M17.8 241.3h50.8"/>
</g>
<g fill="#008400" stroke="#008400" stroke-width=".18">
<circle cx="64.8" cy="177.8" r=".46"/>
<circle cx="69.8" cy="160" r=".46"/>
<circle cx="72.4" cy="154.9" r=".46"/>
<circle cx="76.2" cy="177.8" r=".46"/>
<circle cx="68.6" cy="209.6" r=".46"/>
<circle cx="58.4" cy="241.3" r=".46"/>
<circle cx="58.4" cy="246.4" r=".46"/>
<circle cx="48.3" cy="241.3" r=".46"/>
<circle cx="38.1" cy="241.3" r=".46"/>
<circle cx="38.1" cy="246.4" r=".46"/>
<circle cx="48.3" cy="246.4" r=".46"/>
<circle cx="27.9" cy="246.4" r=".46"/>
<circle cx="27.9" cy="241.3" r=".46"/>
<circle cx="63.5" cy="111.8" r=".46"/>
<circle cx="68.6" cy="212.1" r=".46"/>
<circle cx="68.6" cy="214.6" r=".46"/>
<circle cx="68.6" cy="217.2" r=".46"/>
<circle cx="68.6" cy="219.7" r=".46"/>
<circle cx="68.6" cy="207" r=".46"/>
<circle cx="68.6" cy="204.5" r=".46"/>
<circle cx="17.8" cy="106.7" r=".46"/>
<circle cx="146" cy="102.9" r=".46"/>
<circle cx="166.4" cy="180.3" r=".46"/>
<circle cx="151.1" cy="180.3" r=".46"/>
<circle cx="154.9" cy="194.3" r=".46"/>
<circle cx="151.1" cy="163.8" r=".46"/>
<circle cx="177.8" cy="163.8" r=".46"/>
<circle cx="151.1" cy="137.2" r=".46"/>
<circle cx="177.8" cy="137.2" r=".46"/>
<circle cx="139.7" cy="191.8" r=".46"/>
<circle cx="133.3" cy="191.8" r=".46"/>
<circle cx="130.8" cy="185.4" r=".46"/>
<circle cx="151.1" cy="208.3" r=".46"/>
<circle cx="133.3" cy="218.4" r=".46"/>
</g>
<g fill="#000084" stroke="#000084" stroke-width=".18">
<circle cx="71.1" cy="128.3" r=".46"/>
<circle cx="110.5" cy="97.8" r=".46"/>
</g>
<text font-size="2.8" fill="#840000" x="96.9" y="259.7">Title: ProDOS ROM-Drive</text>
<g font-size="2.1" fill="#840000">
<text x="96.9" y="255.9">File: ProDOS ROM-Drive.kicad_sch</text>
<text x="96.9" y="253.2">Sheet: /</text>
<text x="96.9" y="263.2">Size: USLetter</text>
<text x="118.9" y="263.2">Date: 2022-02-25</text>
<text x="181.9" y="263.2">Rev: 4.0</text>
<text x="96.9" y="266">KiCad E.D.A. kicad (6.0.2-0)</text>
<text x="181.9" y="266">Id: 1/1</text>
</g>
<g font-size="1.8" fill="#840000">
<text x="35" y="11.7">1</text>
<text x="85" y="11.7">2</text>
<text x="135" y="11.7">3</text>
<text x="185" y="11.7">4</text>
<text x="10.3" y="35.6">A</text>
<text x="204.2" y="35.6">A</text>
<text x="33.9" y="36.6">26</text>
<text x="33.9" y="39.1">27</text>
<text x="33.9" y="41.7">28</text>
<text x="42.8" y="41.7">23</text>
<text x="42.8" y="39.1">24</text>
<text x="42.8" y="36.6">25</text>
<text x="78.2" y="40.4">3</text>
<text x="88.6" y="36.5" transform="rotate(-90 88.6 36.5)">20</text>
<text x="98.6" y="40.4">2</text>
<text x="33.9" y="44.2">29</text>
<text x="33.9" y="46.7">30</text>
<text x="42.8" y="46.7">21</text>
<text x="42.8" y="44.2">22</text>
<text x="78.2" y="42.9">4</text>
<text x="78.2" y="45.5">7</text>
<text x="98.6" y="42.9">5</text>
<text x="98.6" y="45.5">6</text>
<text x="148.9" y="46.7">12</text>
<text x="158.5" y="44.2" transform="rotate(-90 158.5 44.2)">32</text>
<text x="166.7" y="46.7">13</text>
<text x="33.9" y="49.3">31</text>
<text x="33.9" y="51.8">32</text>
<text x="42.8" y="51.8">19</text>
<text x="42.8" y="49.3">20</text>
<text x="77.8" y="50.5">13</text>
<text x="77.8" y="53.1">14</text>
<text x="78.2" y="48">8</text>
<text x="98.1" y="50.5">12</text>
<text x="98.1" y="53.1">15</text>
<text x="98.6" y="48">9</text>
<text x="148.9" y="51.8">10</text>
<text x="148.9" y="49.3">11</text>
<text x="166.7" y="49.3">14</text>
<text x="166.7" y="51.8">15</text>
<text x="33.9" y="54.4">33</text>
<text x="33.9" y="56.9">34</text>
<text x="33.9" y="59.4">35</text>
<text x="42.8" y="59.4">16</text>
<text x="42.8" y="56.9">17</text>
<text x="42.8" y="54.4">18</text>
<text x="77.8" y="55.6">17</text>
<text x="77.8" y="58.2">18</text>
<text x="98.1" y="55.6">16</text>
<text x="98.1" y="58.2">19</text>
<text x="149.4" y="59.4">7</text>
<text x="149.4" y="56.9">8</text>
<text x="149.4" y="54.4">9</text>
<text x="166.7" y="54.4">17</text>
<text x="166.7" y="56.9">18</text>
<text x="166.7" y="59.4">19</text>
<text x="33.9" y="62">36</text>
<text x="33.9" y="64.5">37</text>
<text x="42.8" y="64.5">14</text>
<text x="42.8" y="62">15</text>
<text x="77.8" y="63.2">11</text>
<text x="78.2" y="65.8">1</text>
<text x="149.4" y="64.5">5</text>
<text x="149.4" y="62">6</text>
<text x="166.7" y="62">20</text>
<text x="166.7" y="64.5">21</text>
<text x="33.9" y="67.1">38</text>
<text x="33.9" y="69.6">39</text>
<text x="42.8" y="69.6">12</text>
<text x="42.8" y="67.1">13</text>
<text x="148.9" y="69.6">26</text>
<text x="148.9" y="67.1">27</text>
<text x="33.9" y="72.1">40</text>
<text x="33.9" y="77.2">42</text>
<text x="42.8" y="74.7">10</text>
<text x="42.8" y="72.1">11</text>
<text x="43.3" y="77.2">9</text>
<text x="88.6" y="72.1" transform="rotate(-90 88.6 72.1)">10</text>
<text x="148.9" y="72.1">23</text>
<text x="148.9" y="74.7">25</text>
<text x="149.4" y="77.2">4</text>
<text x="33.9" y="79.8">43</text>
<text x="33.9" y="82.3">44</text>
<text x="43.3" y="82.3">7</text>
<text x="43.3" y="79.8">8</text>
<text x="88.6" y="82.3" transform="rotate(-90 88.6 82.3)">20</text>
<text x="148.9" y="79.8">28</text>
<text x="148.9" y="82.3">29</text>
<text x="10.3" y="85.7">B</text>
<text x="33.9" y="84.8">45</text>
<text x="33.9" y="87.4">46</text>
<text x="33.9" y="89.9">47</text>
<text x="43.3" y="89.9">4</text>
<text x="43.3" y="87.4">5</text>
<text x="43.3" y="84.8">6</text>
<text x="78.2" y="86.1">3</text>
<text x="78.2" y="88.6">4</text>
<text x="98.6" y="86.1">2</text>
<text x="98.6" y="88.6">5</text>
<text x="148.9" y="89.9">30</text>
<text x="149.4" y="87.4">2</text>
<text x="149.4" y="84.8">3</text>
<text x="204.2" y="85.7">B</text>
<text x="33.9" y="92.5">48</text>
<text x="33.9" y="95">49</text>
<text x="43.3" y="95">2</text>
<text x="43.3" y="92.5">3</text>
<text x="78.2" y="91.2">7</text>
<text x="78.2" y="93.7">8</text>
<text x="98.6" y="91.2">6</text>
<text x="98.6" y="93.7">9</text>
<text x="148.9" y="92.5">31</text>
<text x="149.4" y="95">1</text>
<text x="33.9" y="97.5">50</text>
<text x="43.3" y="97.5">1</text>
<text x="77.8" y="96.3">13</text>
<text x="77.8" y="98.8">14</text>
<text x="77.8" y="101.3">17</text>
<text x="98.1" y="96.3">12</text>
<text x="98.1" y="98.8">15</text>
<text x="98.1" y="101.3">16</text>
<text x="148.9" y="100.1">22</text>
<text x="77.8" y="103.9">18</text>
<text x="98.1" y="103.9">19</text>
<text x="148.9" y="102.6">24</text>
<text x="158.5" y="107.7" transform="rotate(-90 158.5 107.7)">16</text>
<text x="77.8" y="109">11</text>
<text x="78.2" y="111.5">1</text>
<text x="88.6" y="117.8" transform="rotate(-90 88.6 117.8)">10</text>
<text x="41.7" y="129.3" transform="rotate(-90 41.7 129.3)">20</text>
<text x="10.3" y="135.6">C</text>
<text x="31.3" y="133.1">2</text>
<text x="31.3" y="135.6">3</text>
<text x="51.1" y="135.6">17</text>
<text x="51.1" y="133.1">18</text>
<text x="204.2" y="135.6">C</text>
<text x="31.3" y="138.2">4</text>
<text x="31.3" y="140.7">5</text>
<text x="31.3" y="143.3">6</text>
<text x="51.1" y="143.3">14</text>
<text x="51.1" y="140.7">15</text>
<text x="51.1" y="138.2">16</text>
<text x="78.2" y="142">2</text>
<text x="88.6" y="138.1" transform="rotate(-90 88.6 138.1)">20</text>
<text x="98.1" y="142">18</text>
<text x="150.9" y="142" transform="rotate(-90 150.9 142)">14</text>
<text x="177.5" y="142" transform="rotate(-90 177.5 142)">14</text>
<text x="31.3" y="145.8">7</text>
<text x="31.3" y="148.3">8</text>
<text x="51.1" y="148.3">12</text>
<text x="51.1" y="145.8">13</text>
<text x="78.2" y="144.5">3</text>
<text x="78.2" y="147.1">4</text>
<text x="78.2" y="149.6">5</text>
<text x="98.1" y="149.6">15</text>
<text x="98.1" y="147.1">16</text>
<text x="98.1" y="144.5">17</text>
<text x="31.3" y="156">1</text>
<text x="31.3" y="150.9">9</text>
<text x="51.1" y="150.9">11</text>
<text x="78.2" y="152.1">6</text>
<text x="78.2" y="154.7">7</text>
<text x="98.1" y="154.7">13</text>
<text x="98.1" y="152.1">14</text>
<text x="30.8" y="158.5">19</text>
<text x="78.2" y="157.2">8</text>
<text x="78.2" y="159.8">9</text>
<text x="98.1" y="159.8">11</text>
<text x="98.1" y="157.2">12</text>
<text x="150.9" y="161.8" transform="rotate(-90 150.9 161.8)">7</text>
<text x="177.5" y="161.8" transform="rotate(-90 177.5 161.8)">7</text>
<text x="41.7" y="164.8" transform="rotate(-90 41.7 164.8)">10</text>
<text x="77.8" y="167.4">19</text>
<text x="78.2" y="164.8">1</text>
<text x="88.6" y="173.7" transform="rotate(-90 88.6 173.7)">10</text>
<text x="134.8" y="177.5">1</text>
<text x="152.5" y="177.5">4</text>
<text x="10.3" y="185.7">D</text>
<text x="134.8" y="182.6">2</text>
<text x="146.2" y="180.1">3</text>
<text x="152.5" y="182.6">5</text>
<text x="164" y="180.1">6</text>
<text x="204.2" y="185.7">D</text>
<text x="141.1" y="191.5">9</text>
<text x="159.1" y="191.5">1</text>
<text x="88.6" y="197.8" transform="rotate(-90 88.6 197.8)">20</text>
<text x="140.6" y="196.6">10</text>
<text x="152.5" y="194.1">8</text>
<text x="159.1" y="196.6">2</text>
<text x="170.3" y="194.1">3</text>
<text x="78.2" y="201.7">2</text>
<text x="98.1" y="201.7">18</text>
<text x="78.2" y="204.2">3</text>
<text x="78.2" y="206.8">4</text>
<text x="78.2" y="209.3">5</text>
<text x="98.1" y="209.3">15</text>
<text x="98.1" y="206.8">16</text>
<text x="98.1" y="204.2">17</text>
<text x="135" y="205.5">4</text>
<text x="146.2" y="208">6</text>
<text x="159.1" y="205.5">9</text>
<text x="170.3" y="208">8</text>
<text x="78.2" y="211.8">6</text>
<text x="78.2" y="214.4">7</text>
<text x="98.1" y="214.4">13</text>
<text x="98.1" y="211.8">14</text>
<text x="135" y="210.6">5</text>
<text x="158.7" y="210.6">10</text>
<text x="78.2" y="216.9">8</text>
<text x="78.2" y="219.5">9</text>
<text x="98.1" y="219.5">11</text>
<text x="98.1" y="216.9">12</text>
<text x="134.3" y="218.2">12</text>
<text x="145.7" y="220.7">11</text>
<text x="158.7" y="219.5">12</text>
<text x="169.8" y="222">11</text>
<text x="77.8" y="227.1">19</text>
<text x="78.2" y="224.5">1</text>
<text x="134.3" y="223.3">13</text>
<text x="158.7" y="224.5">13</text>
<text x="88.6" y="233.4" transform="rotate(-90 88.6 233.4)">10</text>
<text x="10.4" y="235.7">E</text>
<text x="204.3" y="235.7">E</text>
<text x="35" y="269.1">1</text>
<text x="85" y="269.1">2</text>
<text x="135" y="269.1">3</text>
<text x="185" y="269.1">4</text>
</g>
<g font-size="1.8" fill="#000084">
<text x="85.1" y="21.3">A[0..7]</text>
<text x="121.9" y="97.5">CA[4..19]</text>
<text x="22.6" y="118.1" transform="rotate(-90 22.6 118.1)">D[0..7]</text>
<text x="130.8" y="128">CD[0..7]</text>
</g>
<g font-size="1.8" fill="#008484">
<text x="82.2" y="29.1">LowAddrLatch1</text>
<text x="29.5" y="34.1">Apple II Expansion Slot</text>
<text x="38.4" y="31.8">J1</text>
<text x="52.1" y="33.1">+5V</text>
<text x="78.4" y="30.1">+5V</text>
<text x="85.3" y="31.4">74LS374</text>
<text x="18.5" y="41.9">GND</text>
<text x="81.8" y="41.3">D0</text>
<text x="93.7" y="41.3">O0</text>
<text x="147.4" y="38.7">EPROM1</text>
<text x="148" y="41">27C080</text>
<text x="157.2" y="39">+5V</text>
<text x="81.8" y="43.8">D1</text>
<text x="81.8" y="46.4">D2</text>
<text x="89.5" y="42.3" transform="rotate(-90 89.5 42.3)">VCC</text>
<text x="93.7" y="43.8">O1</text>
<text x="93.7" y="46.4">O2</text>
<text x="151.6" y="47.6">A0</text>
<text x="163.6" y="47.6">D0</text>
<text x="81.8" y="51.4">D4</text>
<text x="81.8" y="54">D5</text>
<text x="81.8" y="48.9">D3</text>
<text x="93.7" y="51.4">O4</text>
<text x="93.7" y="54">O5</text>
<text x="93.7" y="48.9">O3</text>
<text x="151.6" y="52.7">A2</text>
<text x="151.6" y="50.2">A1</text>
<text x="159.4" y="48.7" transform="rotate(-90 159.4 48.7)">VCC</text>
<text x="163.6" y="50.2">D1</text>
<text x="163.6" y="52.7">D2</text>
<text x="81.8" y="56.5">D6</text>
<text x="81.8" y="59.1">D7</text>
<text x="93.7" y="56.5">O6</text>
<text x="93.7" y="59.1">O7</text>
<text x="151.6" y="57.8">A4</text>
<text x="151.6" y="55.2">A3</text>
<text x="163.6" y="55.2">D3</text>
<text x="163.6" y="57.8">D4</text>
<text x="81.8" y="64.1">Cp</text>
<text x="151.6" y="65.4">A7</text>
<text x="151.6" y="62.9">A6</text>
<text x="151.6" y="60.3">A5</text>
<text x="163.6" y="60.3">D5</text>
<text x="163.6" y="62.9">D6</text>
<text x="163.6" y="65.4">D7</text>
<text x="81.8" y="66.7">OE</text>
<text x="89.5" y="68.1" transform="rotate(-90 89.5 68.1)">GND</text>
<text x="151.6" y="70.5">A9</text>
<text x="151.6" y="67.9">A8</text>
<text x="78" y="76.2">GND</text>
<text x="87.3" y="75.8">+5V</text>
<text x="151.6" y="73">A10</text>
<text x="151.6" y="75.6">A11</text>
<text x="89.5" y="80.9">HiAddrLatch1</text>
<text x="91.7" y="83.2">74LS374</text>
<text x="151.6" y="80.6">A13</text>
<text x="151.6" y="83.2">A14</text>
<text x="151.6" y="78.1">A12</text>
<text x="81.8" y="87">D0</text>
<text x="81.8" y="89.5">D1</text>
<text x="89.5" y="88.1" transform="rotate(-90 89.5 88.1)">VCC</text>
<text x="93.7" y="87">O0</text>
<text x="93.7" y="89.5">O1</text>
<text x="151.6" y="88.3">A16</text>
<text x="151.6" y="85.7">A15</text>
<text x="81.8" y="92.1">D2</text>
<text x="81.8" y="94.6">D3</text>
<text x="93.7" y="92.1">O2</text>
<text x="93.7" y="94.6">O3</text>
<text x="151.6" y="95.9">A19</text>
<text x="151.6" y="90.8">A17</text>
<text x="151.6" y="93.3">A18</text>
<text x="81.8" y="97.2">D4</text>
<text x="81.8" y="99.7">D5</text>
<text x="93.7" y="97.2">O4</text>
<text x="93.7" y="99.7">O5</text>
<text x="151.6" y="101">~{CE}</text>
<text x="81.8" y="102.2">D6</text>
<text x="81.8" y="104.8">D7</text>
<text x="93.7" y="102.2">O6</text>
<text x="93.7" y="104.8">O7</text>
<text x="151.6" y="103.5">~{OE}</text>
<text x="159.4" y="104.9" transform="rotate(-90 159.4 104.9)">GND</text>
<text x="81.8" y="112.4">OE</text>
<text x="81.8" y="109.9">Cp</text>
<text x="89.5" y="113.8" transform="rotate(-90 89.5 113.8)">GND</text>
<text x="156.8" y="113">GND</text>
<text x="29.3" y="125.1">DataBuffer1</text>
<text x="40.3" y="122.8">+5V</text>
<text x="86.9" y="124.5">GND</text>
<text x="30.7" y="127.4">74LS245</text>
<text x="87.3" y="131.7">+5V</text>
<text x="35.3" y="134">A0</text>
<text x="35.3" y="136.5">A1</text>
<text x="42.5" y="135.6" transform="rotate(-90 42.5 135.6)">VCC</text>
<text x="46.3" y="136.5">B1</text>
<text x="46.3" y="134">B0</text>
<text x="74.4" y="135.5">LowAddrBuffer1</text>
<text x="77.7" y="137.8">74LS245</text>
<text x="149.5" y="134.2">+5V</text>
<text x="176.2" y="134.2">+5V</text>
<text x="35.3" y="139.1">A2</text>
<text x="35.3" y="141.6">A3</text>
<text x="46.3" y="141.6">B3</text>
<text x="46.3" y="139.1">B2</text>
<text x="82.3" y="142.9">A0</text>
<text x="93.2" y="142.9">B0</text>
<text x="35.3" y="144.1">A4</text>
<text x="35.3" y="146.7">A5</text>
<text x="35.3" y="149.2">A6</text>
<text x="46.3" y="149.2">B6</text>
<text x="46.3" y="146.7">B5</text>
<text x="46.3" y="144.1">B4</text>
<text x="82.3" y="145.4">A1</text>
<text x="82.3" y="148">A2</text>
<text x="89.5" y="144.4" transform="rotate(-90 89.5 144.4)">VCC</text>
<text x="93.2" y="148">B2</text>
<text x="93.2" y="145.4">B1</text>
<text x="151.8" y="148.3" transform="rotate(-90 151.8 148.3)">VCC</text>
<text x="171.4" y="149.3">C2</text>
<text x="178.4" y="148.3" transform="rotate(-90 178.4 148.3)">VCC</text>
<text x="35.3" y="151.8">A7</text>
<text x="46.3" y="151.8">B7</text>
<text x="68.3" y="152">+5V</text>
<text x="82.3" y="150.5">A3</text>
<text x="82.3" y="153">A4</text>
<text x="82.3" y="155.6">A5</text>
<text x="93.2" y="155.6">B5</text>
<text x="93.2" y="153">B4</text>
<text x="93.2" y="150.5">B3</text>
<text x="139.7" y="150.6">C1</text>
<text x="157.2" y="150.6">U1E</text>
<text x="157.5" y="152.9">74LS00</text>
<text x="183.8" y="150.6">U2E</text>
<text x="184.2" y="152.9">74LS32</text>
<text x="35.3" y="156.8">A-&gt;B</text>
<text x="35.3" y="159.4">CE</text>
<text x="42.5" y="160.3" transform="rotate(-90 42.5 160.3)">GND</text>
<text x="82.3" y="158.1">A6</text>
<text x="82.3" y="160.7">A7</text>
<text x="93.2" y="160.7">B7</text>
<text x="93.2" y="158.1">B6</text>
<text x="151.8" y="157.7" transform="rotate(-90 151.8 157.7)">GND</text>
<text x="178.4" y="157.7" transform="rotate(-90 178.4 157.7)">GND</text>
<text x="66.6" y="165.1">GND</text>
<text x="70.8" y="162.2">+5V</text>
<text x="82.3" y="165.7">A-&gt;B</text>
<text x="39.9" y="171.4">GND</text>
<text x="82.3" y="168.3">CE</text>
<text x="89.5" y="169.2" transform="rotate(-90 89.5 169.2)">GND</text>
<text x="139.2" y="172.7">U1A</text>
<text x="157" y="172.7">U1B</text>
<text x="175.8" y="168.9">GND</text>
<text x="137.9" y="175">74LS00</text>
<text x="155.7" y="175">74LS00</text>
<text x="86.9" y="180.3">GND</text>
<text x="87.3" y="191.4">+5V</text>
<text x="144.2" y="189">74LS00</text>
<text x="145.6" y="186.7">U1C</text>
<text x="162" y="189">74LS32</text>
<text x="163.3" y="186.7">U2A</text>
<text x="75.2" y="194.9">HiAddrBuffer1</text>
<text x="77.7" y="197.3">74LS245</text>
<text x="82.3" y="202.6">A0</text>
<text x="93.2" y="202.6">B0</text>
<text x="137.9" y="203">74LS32</text>
<text x="139.2" y="200.7">U2B</text>
<text x="162" y="203">74LS32</text>
<text x="163.3" y="200.7">U2C</text>
<text x="82.3" y="205.1">A1</text>
<text x="82.3" y="207.6">A2</text>
<text x="89.5" y="204.1" transform="rotate(-90 89.5 204.1)">VCC</text>
<text x="93.2" y="207.6">B2</text>
<text x="93.2" y="205.1">B1</text>
<text x="82.3" y="210.2">A3</text>
<text x="82.3" y="212.7">A4</text>
<text x="82.3" y="215.3">A5</text>
<text x="93.2" y="215.3">B5</text>
<text x="93.2" y="212.7">B4</text>
<text x="93.2" y="210.2">B3</text>
<text x="137.9" y="215.7">74LS00</text>
<text x="139.2" y="213.4">U1D</text>
<text x="163.3" y="214.6">U2D</text>
<text x="70.8" y="221.8">+5V</text>
<text x="82.3" y="217.8">A6</text>
<text x="82.3" y="220.3">A7</text>
<text x="93.2" y="220.3">B7</text>
<text x="93.2" y="217.8">B6</text>
<text x="162" y="216.9">74LS32</text>
<text x="66.6" y="224.8">GND</text>
<text x="82.3" y="225.4">A-&gt;B</text>
<text x="82.3" y="228">CE</text>
<text x="89.5" y="228.9" transform="rotate(-90 89.5 228.9)">GND</text>
<text x="36.5" y="238.4">+5V</text>
<text x="20.3" y="243.3">C3</text>
<text x="30.5" y="243.3">C4</text>
<text x="40.6" y="243.3">C5</text>
<text x="50.8" y="243.3">C6</text>
<text x="60.9" y="243.3">C7</text>
<text x="71.1" y="243.3">C8</text>
<text x="86.9" y="240">GND</text>
<text x="36.1" y="251.5">GND</text>
</g>
<g font-size="1.8">
<text x="26.7" y="41.6">INT</text>
<text x="26.7" y="39.1">DMA</text>
<text x="72.4" y="40.4">CD0</text>
<text x="102.9" y="40.4">CA4</text>
<text x="72.4" y="48">CD3</text>
<text x="72.4" y="42.9">CD1</text>
<text x="72.4" y="45.5">CD2</text>
<text x="102.9" y="45.5">CA6</text>
<text x="102.9" y="48">CA7</text>
<text x="102.9" y="42.9">CA5</text>
<text x="143.5" y="46.7">A0</text>
<text x="170.2" y="46.7">CD0</text>
<text x="72.4" y="50.5">CD4</text>
<text x="72.4" y="53.1">CD5</text>
<text x="102.9" y="50.5">CA8</text>
<text x="102.9" y="53.1">CA9</text>
<text x="143.5" y="49.3">A1</text>
<text x="143.5" y="51.8">A2</text>
<text x="170.2" y="51.8">CD2</text>
<text x="170.2" y="49.3">CD1</text>
<text x="47" y="54.3">R/~{W}</text>
<text x="72.4" y="58.2">CD7</text>
<text x="72.4" y="55.6">CD6</text>
<text x="102.9" y="58.2">CA11</text>
<text x="102.9" y="55.6">CA10</text>
<text x="143.5" y="56.9">CA4</text>
<text x="143.5" y="59.4">CA5</text>
<text x="143.5" y="54.3">A3</text>
<text x="170.2" y="59.4">CD5</text>
<text x="170.2" y="56.9">CD4</text>
<text x="170.2" y="54.3">CD3</text>
<text x="143.5" y="64.5">CA7</text>
<text x="143.5" y="62">CA6</text>
<text x="170.2" y="62">CD6</text>
<text x="170.2" y="64.5">CD7</text>
<text x="143.5" y="67">CA8</text>
<text x="143.5" y="69.6">CA9</text>
<text x="17.8" y="74.7">~{DEVICE SELECT}41</text>
<text x="26.7" y="77.2">D7</text>
<text x="49.5" y="77.2">A7</text>
<text x="143.5" y="72.1">CA10</text>
<text x="143.5" y="77.2">CA12</text>
<text x="143.5" y="74.7">CA11</text>
<text x="26.7" y="82.3">D5</text>
<text x="26.7" y="79.7">D6</text>
<text x="49.5" y="82.3">A5</text>
<text x="49.5" y="79.7">A6</text>
<text x="143.5" y="79.7">CA13</text>
<text x="143.5" y="82.3">CA14</text>
<text x="26.7" y="87.4">D3</text>
<text x="26.7" y="84.8">D4</text>
<text x="26.7" y="89.9">D2</text>
<text x="49.5" y="84.8">A4</text>
<text x="49.5" y="89.9">A2</text>
<text x="49.5" y="87.4">A3</text>
<text x="72.4" y="86.1">CD0</text>
<text x="72.4" y="88.6">CD1</text>
<text x="102.9" y="88.6">CA13</text>
<text x="102.9" y="86.1">CA12</text>
<text x="143.5" y="84.8">CA15</text>
<text x="143.5" y="87.4">CA16</text>
<text x="143.5" y="89.9">CA17</text>
<text x="26.7" y="95">D0</text>
<text x="26.7" y="92.4">D1</text>
<text x="49.5" y="95">A0</text>
<text x="49.5" y="92.4">A1</text>
<text x="72.4" y="93.7">CD3</text>
<text x="72.4" y="91.2">CD2</text>
<text x="102.9" y="93.7">CA15</text>
<text x="102.9" y="91.2">CA14</text>
<text x="143.5" y="95">CA19</text>
<text x="143.5" y="92.4">CA18</text>
<text x="47" y="97.5">~{IO SELECT}</text>
<text x="72.4" y="101.3">CD6</text>
<text x="72.4" y="96.3">CD4</text>
<text x="72.4" y="98.8">CD5</text>
<text x="102.9" y="101.3">CA18</text>
<text x="102.9" y="98.8">CA17</text>
<text x="102.9" y="96.3">CA16</text>
<text x="72.4" y="103.9">CD7</text>
<text x="102.9" y="103.9">CA19</text>
<text x="123.2" y="116.6">~{LOW LATCH ENABLE}</text>
<text x="165.1" y="114">~{ROM ENABLE}</text>
<text x="123.2" y="125.5">~{HIGH LATCH ENABLE}</text>
<text x="72.4" y="126.7">A0</text>
<text x="26.7" y="135.6">D1</text>
<text x="26.7" y="133.1">D0</text>
<text x="55.9" y="133.1">CD0</text>
<text x="55.9" y="135.6">CD1</text>
<text x="26.7" y="140.7">D3</text>
<text x="26.7" y="138.2">D2</text>
<text x="26.7" y="143.2">D4</text>
<text x="55.9" y="143.2">CD4</text>
<text x="55.9" y="140.7">CD3</text>
<text x="55.9" y="138.2">CD2</text>
<text x="72.4" y="142">A4</text>
<text x="101.6" y="142">CA4</text>
<text x="26.7" y="145.8">D5</text>
<text x="26.7" y="148.3">D6</text>
<text x="55.9" y="148.3">CD6</text>
<text x="55.9" y="145.8">CD5</text>
<text x="72.4" y="144.5">A5</text>
<text x="72.4" y="149.6">A7</text>
<text x="72.4" y="147.1">A6</text>
<text x="101.6" y="149.6">CA7</text>
<text x="101.6" y="147.1">CA6</text>
<text x="101.6" y="144.5">CA5</text>
<text x="26.7" y="150.9">D7</text>
<text x="55.9" y="150.9">CD7</text>
<text x="101.6" y="154.7">CA9</text>
<text x="101.6" y="152.1">CA8</text>
<text x="101.6" y="159.8">CA11</text>
<text x="101.6" y="157.2">CA10</text>
<text x="120.6" y="169.9">~{IO SELECT} AND ~{DEVICE SELECT}</text>
<text x="149.2" y="168.9">GND</text>
<text x="121.9" y="177.5">~{IO SELECT}</text>
<text x="33" y="185.2">~{DEVICE SELECT}</text>
<text x="33" y="181.3">~{IO SELECT} AND ~{DEVICE SELECT}</text>
<text x="95.2" y="185.2">~{DEVICE SELECT}</text>
<text x="40.6" y="189">~{R}/W</text>
<text x="124.5" y="191.5">R/~{W}</text>
<text x="133.3" y="189">~{R}/W</text>
<text x="175.3" y="194">~{ROM ENABLE}</text>
<text x="102.9" y="201.7">CA12</text>
<text x="102.9" y="206.7">CA14</text>
<text x="102.9" y="209.3">CA15</text>
<text x="102.9" y="204.2">CA13</text>
<text x="174" y="208">~{LOW LATCH ENABLE}</text>
<text x="102.9" y="214.4">CA17</text>
<text x="102.9" y="211.8">CA16</text>
<text x="102.9" y="216.9">CA18</text>
<text x="102.9" y="219.4">CA19</text>
<text x="127" y="218.2">A0</text>
<text x="174" y="222">~{HIGH LATCH ENABLE}</text>
<text x="152.4" y="224.5">~{A0}</text>
</g>
</svg>
